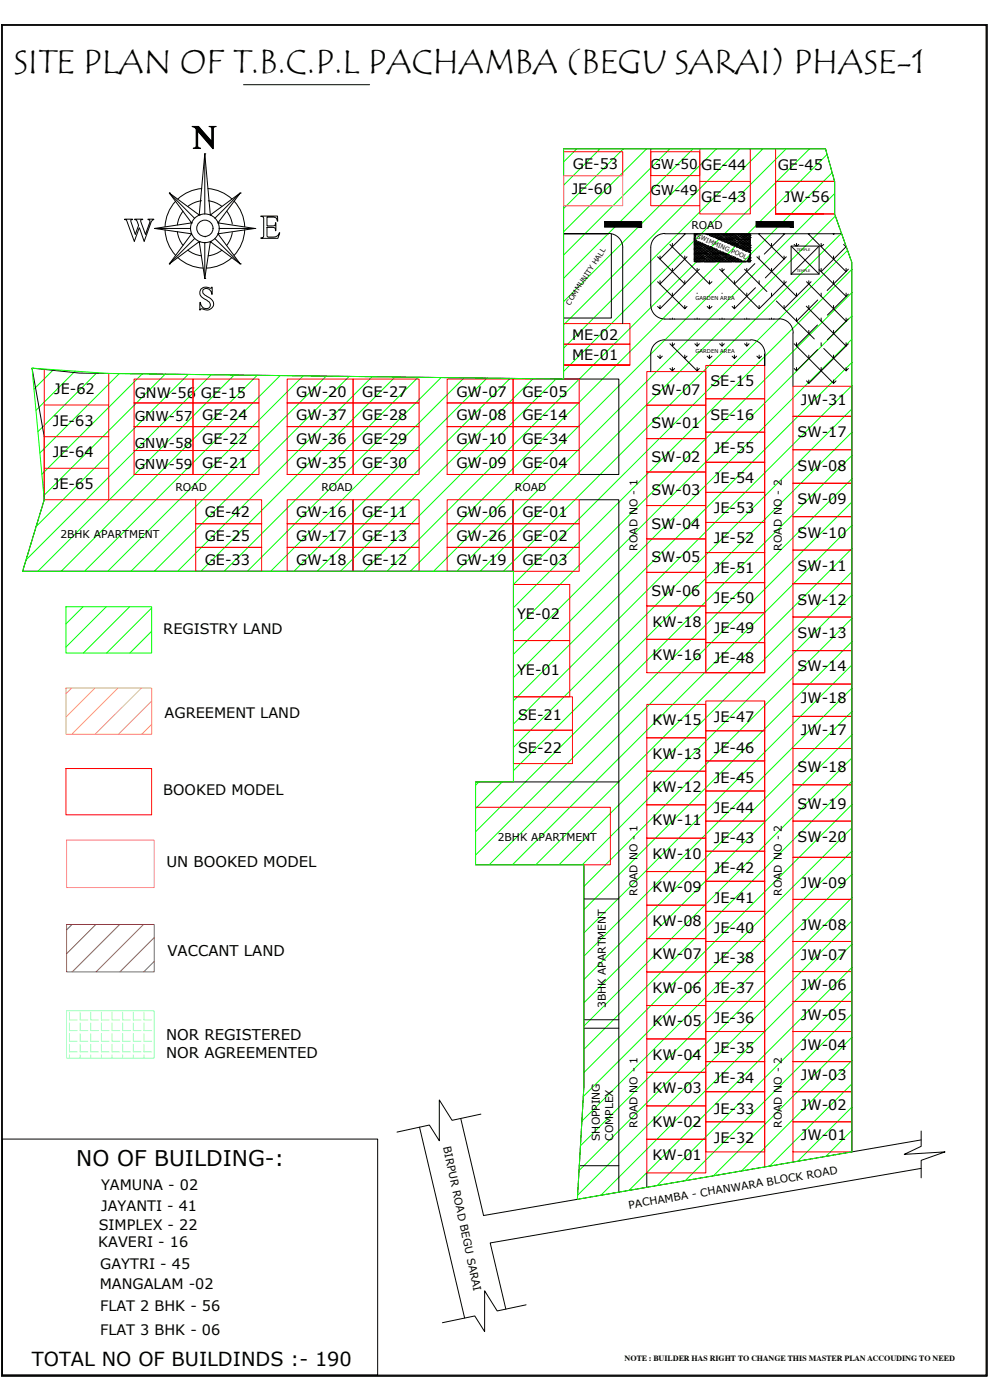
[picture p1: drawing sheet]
<svg xmlns="http://www.w3.org/2000/svg" width="594mm" height="841mm" viewBox="0 0 594 841" stroke-linecap="round" stroke-linejoin="round" font-family="sans-serif">
<!-- layer: 0 -->
<g fill="none" stroke="#0f0" stroke-width=".6">
<path d="M346 89l-7 8M360 89l-21 22M374 89l-35 36M388 89l-49 50M402 89l-63 64M416 89l-77 78M430 89l-91 92M444 89l-105 106M458 89l-119 120M472 89l-133 134M486 89l-254 254M497 93l-251 250"/>
<path d="M500 104l-240 239M501 116l-227 227M502 130l-214 213M505 140l-203 203M509 150l-201 201M512 162l-204 203M512 176l-204 203M512 190l-204 203M512 204l-204 203M512 218l-204 203M19 221l46 3 274 4v-139h157l5 20v20l11 29v534l-165 28 4-66v-134h-65v-50h22v-127h-294l13-43zM32 222l-12 12"/>
<path d="M45 223l-23 24M58 224l-35 35M72 224l-48 48M85 225l-60 60M99 225l-73 73M113 225l-91 91M127 225l-111 111M141 225l-118 118M155 225l-118 118M168 226l-117 117M182 226l-117 117M196 226l-117 117"/>
<path d="M210 226l-117 117M224 226l-117 117M237 226l-116 117M251 227l-116 116M265 227l-116 116M279 227l-116 116M293 227l-116 116M306 227l-115 116M320 227l-116 116M334 228l-116 115M512 232l-204 203M512 246l-204 203"/>
<path d="M512 260l-204 203M512 274l-226 226M512 288l-226 226M512 302l-218 218M512 316l-204 204M512 330l-190 190M512 344l-176 176M512 358l-162 162M40 364h51v28h-51zM50 364l-10 11M64 364l-24 25M78 364l-28 28"/>
<path d="M91 365l-27 27M91 379l-13 13M512 372l-161 161M512 385l-161 162M512 399l-161 162M512 413l-161 162M512 427l-161 162M512 441l-161 161M512 455l-161 161M288 470l-2 2M302 470l-16 16M512 469l-161 161"/>
<path d="M512 483l-161 161M512 497l-162 162M512 511l-162 163M512 525l-163 163M512 539l-164 164M512 553l-165 165M512 567l-151 151M512 581l-134 134M512 595l-117 117M512 609l-100 100M512 623l-83 83M512 637l-67 66"/>
<path d="M512 651l-50 49M512 665l-33 33M512 679l-16 16"/>
</g>
<g fill="#000" stroke="#000" stroke-width=".6">
<path d="M363 133l22 3v-3zM363 133l22 3h-22z"/>
<path d="M454 133l23 3v-3zM454 133l23 3h-23z"/>
</g>
<g fill="none" stroke="#000" stroke-width=".6">
<path d="M1 15h592v812h-592zM1 15h592v811h-592zM1 15h591v811h-591zM146 51h76M116 76h3M117 76h2M117 77h3M118 77l9 11M118 78v10M118 77l9 10M119 78v10M119 77l8 10"/>
<path d="M119 79h.1M119 77l8 9-8-9M120 77l7 9M120 77l7 8M126 76h3M127 76h2M127 76v1M127 76v13M128 76v13M128 76v1M117 89h3M118 89h1"/>
<path d="M118 88h.1M119 88v1h1h-4h2v-1v-10l-3-2h4l8 9v-8v-1h-1h4h-1l-1 1v12l-9-10v9M123 92l3 37 18-13-13 18 22 3-22 3 13 19-18-14-3 22-3-22-18 14 13-19-22-3 22-3-13-18 18 13zM123 92h.1M123 92v37M127 85h.1M102 116h.1M102 116l15 15M121 113l-7 2-7 5M125 113l8 2 6 5M144 116h.1M144 116l-15 15"/>
<path d="M466 109h35M75 132h5l-1 1 2 8 2-6-1-2-1-1h5l-2 1 3 8 3-8-1-1h3l-1 1-4 12-3-8-3 8-5-13zM93 137h.1M93 137h21M99 138l2 8 2 4 3 3M106 121l-3 3-2 5-2 7M107 139l1 5 2 3M110 127l-2 4-1 4M115 134h.1M120 129h.1M121 121l-4 1-4 2M125 121l4 1 4 2"/>
<path d="M126 129h.1M131 134h.1M132 137h21M136 127l2 3 2 5M140 140l-1 3-3 4M141 121l4 6 2 5v4M147 138l-2 8-2 4-2 3M153 137h.1M157 130h10v3a2.6 2.6 0 0 0-4-3h-3v6h5l1-2v5l-1-2h-5v5h1h4h2l1-2-1 3h-10l1-1v-11v-1zM102 159h.1M107 155l3 2 5 2 7 2M113 150l4 3 4 1"/>
<path d="M117 143l-15 16M120 145h.1M123 146h.1M123 142h.1M123 146v21M126 145h.1M129 143l15 16M131 140h.1M133 150l-4 3-4 1M139 155l-3 2-4 2-8 2M144 159h.1M339 140h27h-27"/>
<path d="M366 140a8 8 0 0 1 8 9v45M367 141v50h-28M395 154l16 17v-2M399 140h107M399 140a8 8 0 0 0-8 9v34a8 8 0 0 0 8 9h69M402 147l24 24M404 146v2M411 140h.1M411 154v2M412 140l-16 16v-2M413 154l-17 17v-2M417 142h1"/>
<path d="M417 143h.1M417 144h.1M417 141h1M417 148h4M417 146h5v1M417 157h6h-1M417 155h7v1M417 140h34v17h-34zM417 142l2 4v-1M417 145h2M417 145h3M417 147h7"/>
<path d="M417 148h9M417 149h5M417 150h6M417 151h7M417 152h8M417 154h6M417 155h6M417 156h8M417 156h.1M417 150h.1M417 147h.1M417 141h.1"/>
<path d="M417 145v-1l1 1M417 145h1M417 151h1M417 152h1M417 155h1M417 152h9M417 153h5M417 146h.1M417 149h.1M417 148l1 2M417 155v1M417 157h1"/>
<path d="M417 153l1 1M417 147l1 1M418 148l-1 1M418 155l1 2M418 152v1M418 146v1M418 140v1M418 157h.1M418 142l-1 1M418 145h.1M418 148h.1M418 147h.1"/>
<path d="M418 151v1M418 154v1M418 153h.1M418 155h.1M418 149h.1M418 146l-1 2M418 148v2M418 152l-1 2M418 154l-1 3M418 156v1M419 141h.1M419 157h.1"/>
<path d="M419 145h-1M419 149v1M419 148h.1M419 151h.1M419 152v1M419 152h.1M419 146l1 2M419 154v-1l1 2M419 155h.1M419 147v1M419 146v1M419 155v1"/>
<path d="M420 145h.1M420 157h.1M420 146h.1M420 147h.1M420 150h.1M420 156h.1M420 148h.1M420 149l1 2M420 151l1 2M420 154l-1 2M420 152h.1M420 155h.1"/>
<path d="M420 151v1M420 154v1M421 146v1M421 145v1M421 148h.1M421 157h.1M421 149l-1 1M421 154v-1l1 2M421 155h.1M421 152h.1M421 150v1M421 149v1"/>
<path d="M421 152v1M421 155v1M421 152l-1 1M421 147h1M421 149h1M421 151v1M421 150h1M421 152h1M421 153h1M421 156h1M421 146h1M421 154v2"/>
<path d="M422 148h.1M422 151v1M422 157h.1M422 154l1 2M422 148h1M422 149v1M422 152v1M422 152h1M422 155v1M423 150v1M423 154v-1l-2 2M423 155h.1"/>
<path d="M423 152v1M423 149v1M423 146v1M423 157h.1M423 148h5M423 147h1M423 151v1M423 154v1M423 153h1M423 155h1M423 156h1M423 152l2 2h7"/>
<path d="M424 148h.1M424 154v1M424 149h-1l-1 2M424 151l-1 2M424 157h.1M424 141h.1M424 140v1M424 150h.1M424 148h1M424 151h1M424 152h1M424 155h1"/>
<path d="M424 157h1M424 149h5M424 152v1M424 148v1M424 153v1M425 149v1M425 152v1M425 155v1M425 148l-2 2M425 140v1M425 157h8M425 157h.1"/>
<path d="M425 141h7M425 151v1M425 152h.1M425 153h.1M425 148l1 2M425 154l1 2M425 156v1M425 141h.1M425 149h.1M425 155h.1M425 148h.1M425 150h6"/>
<path d="M425 154v1h8M425 157h1M426 140v1M426 157h.1M426 152v1M426 152h.1M426 154h.1M426 155h.1M426 149v1M426 148l1 2M426 155l-1 2M426 141v1"/>
<path d="M426 151h7M426 148v1M427 140l-1 1M427 148h.1M427 157h.1M427 142h6l-1 2M427 150h-1M427 141h.1M427 149h.1M427 151v1h8M427 152h.1M427 154v1"/>
<path d="M427 153h.1M427 142h.1M427 155h.1M427 151v1M427 154l-1 2M428 140v1M428 142h.1M428 149v1M428 149h.1M428 151h.1M428 152v1M428 152h.1"/>
<path d="M428 155v1M428 155h.1M428 157h.1M428 152h8v1M428 153v1M428 142h5M429 142h.1M429 141h.1M429 150h.1M429 154v1M429 153h.1M429 155h.1"/>
<path d="M429 156h.1M429 151v2M429 157h-1M429 149h.1M429 152l-1 2M429 151v1M429 157h.1M429 140v1M429 142h1M429 149v1M429 151h1M429 152h1"/>
<path d="M429 157h1M429 152v1M429 154l1-1 1 2M429 155h1M430 152v1M430 155v1M430 140v1M430 150h.1M430 141h1M430 151v1M430 150h1M430 152h1"/>
<path d="M430 153h1M430 157h.1M430 156h1M430 142l1 1M430 154l-1 2M431 143h-1M431 142h.1M431 151v1M431 157h.1M431 154l1 2M431 140v1M431 142h1"/>
<path d="M431 151h1M431 152v1M431 155v1M431 157h1M431 152l1 1h1M432 152h-1M432 154l-1-1-1 2M432 155h-1M432 143v1M432 140v1M432 157h.1M432 144h8"/>
<path d="M432 142h.1M432 141h1M432 151v1M432 154v1M432 156h1M432 144h.1M432 155h1M432 152h1M432 143h1M433 151l-1 2h-8M433 144h-1M433 154v2"/>
<path d="M433 157h.1M433 140v1M433 143v1M433 152v1M433 152h.1M433 155v1M433 142v-1l1 2h-4M433 144h.1M433 154v-1l-1 2M434 153h4M434 151v1M434 157h.1"/>
<path d="M434 145h7M434 141h.1M434 144h.1M434 152h.1M434 153h.1M434 142h.1M434 154l1 2M434 156v1M434 143h.1M434 155h.1M434 155h-8l1 2M434 154v1"/>
<path d="M434 145h.1M434 154h6M434 140l1 1M435 142h7M435 142h.1M435 152v1M435 152h.1M435 154h.1M435 155h.1M435 143l1 2M435 155l-1 2M435 144v1"/>
<path d="M435 143v1M435 157h8M435 155l1 2M435 140v1M435 155h7M435 157h.1M435 145h7M435 142h8M436 142h.1M436 141h.1M436 143h.1M436 144h.1"/>
<path d="M436 154v1M436 153h.1M436 145h-1M436 152h.1M436 157h-1M436 155h.1M436 154l-1 2-8 1M436 156v1M436 145h.1M436 155h7M436 157h.1M436 143h8"/>
<path d="M436 140v1M436 142h1M436 143v1M436 145h1M436 154h1M436 155v1M436 155h1M436 157h1M437 144v1M437 155v1M437 143l-1 2M437 140v1"/>
<path d="M437 153h.1M437 157h.1M437 146h6M437 156h8M437 142h.1M437 141h1M437 146h1M437 154v1M437 153h1M437 155h1M437 156h1M437 143h1l1 2"/>
<path d="M437 144h1M438 142h.1M438 145h.1M438 154v1M438 157h.1M438 140l1 2M438 145h1M438 157h1M438 143l-1 2M438 146v1M438 154v-1l2 2M438 155h.1"/>
<path d="M438 141v1M438 144v1M439 143v1M439 146v1M439 155v1M439 140v1M439 157h.1M439 146h1M439 156h1M439 143l1 2M439 154l-1 2M439 144h.1"/>
<path d="M439 141h.1M439 155h.1M440 142h.1M440 145h.1M440 154v1M440 141l-2 2v-1M440 147h-1M440 140v1M440 146v1M440 143l-1 2M440 155h.1M440 147v1"/>
<path d="M440 143l1 2M440 155v2M441 140l-1 1M441 142h.1M441 141h.1M441 145h.1M441 146h.1M441 147h.1M441 155v-1l-1 2 1 1M441 155h.1M441 156h.1M441 148h.1"/>
<path d="M441 143l-1 2M441 144h.1M441 157h1M441 148h1M441 142h1M441 154v1M442 140v1h-8M442 157h.1M442 143v1M442 142h.1M442 145v-1v1M442 146v1"/>
<path d="M442 145h.1M442 148h.1M442 155v1M442 155h.1M442 141l1 2M442 143v1h8v-1h-4M442 140l-1 2M442 148h8M443 141h.1M443 145h.1M443 144h.1M443 146h.1"/>
<path d="M443 142h-1M443 156v1M443 147h.1M443 143h.1M443 155h.1M443 142h.1M443 148h.1M443 157h.1M443 140l1 1h6v-1M443 147h1h-5M443 156h1M444 142h.1"/>
<path d="M444 145h6M444 148h.1M444 157h.1M444 143v2M444 146l-1 2M444 155l-2 2M444 144v1M444 143v1M444 146v1M444 140v1M444 156h.1M444 149h6v1h-4v-1"/>
<path d="M444 141h1M444 143h1M444 144h1M444 146h6v1h-4v-1M444 147h1M444 156h1M444 145h.1M445 149h.1M445 142h.1M445 157h.1M445 148h.1M445 145h.1"/>
<path d="M445 140v1M445 142h1M445 143v1M445 146v1M445 145h1M445 148h1M445 157h1M445 149v1M446 144v1M446 142h4M446 143l-1 2M446 148l-2 1"/>
<path d="M446 140v1M446 157h.1M446 142h.1M446 141h.1M446 145h.1M446 144h.1M446 146h.1M446 148h.1M446 147h.1M446 150h.1M446 149h.1M446 143h.1"/>
<path d="M446 157h1M446 148h1M446 142h1M447 157h.1M447 150h.1M447 140l1 2M447 143v1M447 142h.1M447 145v-1v1M447 145h.1M447 146l1 2M447 148v1"/>
<path d="M447 151h.1M447 141l-1 2M447 147l-1 2M447 146v1M447 149v1M447 148l-1 2M448 140l-1 1M448 157h.1M448 141h.1M448 146h.1M448 147h.1M448 151h.1"/>
<path d="M448 150h.1M448 142h.1M448 143l1 2M448 148h.1M448 149l1 2M448 144h.1M448 145h.1M449 140v1M449 142h.1M449 146v1M449 145h.1M449 148h.1"/>
<path d="M449 143l-1 2M449 149l-1 1M449 157h.1M449 149v1M449 143l2 3M450 151l-1 1M450 142h.1M450 145h.1M450 146h.1M450 148h.1M450 150l1 2M450 157h-1"/>
<path d="M450 147l1 2M450 141l1 2M450 155v1v1l-1-1M450 155h1M450 141h.1M450 143l-1 2M450 144h.1M450 147h.1M450 149l-1 2M450 150h.1M450 157h.1M450 151v1"/>
<path d="M450 153h.1M450 154h.1M451 141l-7 1M451 144l-8 1M451 143h.1M451 149h.1M451 155h.1M451 157h.1M451 150h.1M451 147h.1M451 141h.1M451 147l-10 1"/>
<path d="M451 150l-3 1M451 154l-2 1M451 157h-6M451 146h.1M453 158l-12 13v-2M455 154l24 24M456 140l15 16v-2M456 140h.1M456 154v2M463 146v2M470 140h1M471 140l-12 13"/>
<path d="M472 154l-12 13M475 148h17v17h-17zM475 148l17 17M477 147l1 1M478 146v2M480 147l-1 1M485 140l23 23v-2M486 140h.1M492 148l-17 17M493 146v2l2-1M500 140l1 1M501 140h.1"/>
<path d="M501 154v2M507 147l1 1M508 148l-15 15v-2M121 174a6 6 0 0 1 6-1v4a2.9 2.9 0 0 0-2-3 2.9 2.9 0 0 0-3 1 7 7 0 0 0 5 4 4 4 0 0 1 1 5 4 4 0 0 1-5 2h-2h-1v-4a3 3 0 0 0 3 3 3 3 0 0 0 3-2v-2l-2-1a4 4 0 0 1-3-6zM123 167h.1M395 169l16 16M404 161v2M404 176v2M419 161v2M419 176h.1M420 162l-24 23M426 169v2l2-2"/>
<path d="M432 162l24 23 16-16M434 161v2l1-1M434 176h.1M447 162l14 13M449 161v2M449 176v2M454 173l-13 12M456 169v2M463 161v2M463 176v2M471 169v2M478 176v2"/>
<path d="M484 169l24 24v-2M486 169v2M487 169l-16 16v-1M492 162l16 16v-2M493 176v2M501 169v2M510 162l-13 12M510 177l-13 12M396 184v1l-1-1M402 192h1M404 191v1M405 192h.1"/>
<path d="M411 184v1l2-1M417 192h.1M419 191v1M420 192h.1M425 184l1 1M426 184v1l2-1M432 192h.1M434 191v1M435 192h.1M441 184v1l-1-1M447 192h.1M449 191v1"/>
<path d="M450 192h.1M456 184v1M462 192h.1M463 191v1M465 192h.1M466 181l23 23M468 192a8 8 0 0 1 8 8v32M484 184l24 24v-2M486 184v1M486 198v2M491 195l-13 13v-2M491 180l-13 13v-2"/>
<path d="M493 191v2M501 184v1M501 198v2M510 192l-13 12M391 213v10M395 214l1 1M396 213v2l2-1M399 204h52M399 204a8 8 0 0 0-8 9M402 207l17 16M404 206v2l1-1M411 213v2l2-1"/>
<path d="M417 207l2 1M419 206v2l1-1M425 214l1 1M426 213v2l2-1M432 207l2 1M434 206v2l1-1M440 214l1 1M441 213v2l1-1M447 207l2 1M449 206v2l1-1M451 204a8 8 0 0 1 9 9M455 214l1 1"/>
<path d="M456 213v2l1-1M459 213v7v-7M477 207l24 23M486 213v2M491 210l-13 13M493 206v2M495 209l13 14M501 213v2M510 207l-24 23M338 228l-290-4-29-3 8 41v38l-13 43h294v127h-22v50h65v134l-4 66M402 221l2 2M404 221v2l1-2"/>
<path d="M419 221v2l1-2M478 221v2l-1-2M486 228v2l-2-1M493 221v2M501 228v2l1-1M508 221v2l2-2M348 285h24v-57h-33v-139h157l5 20v20l11 29v534M212 300v43M308 300v43M348 300h24v416M308 470h64M351 540h21"/>
<path d="M351 618h21M351 613h21M252 677l27 115M277 672l13 58 263-45M289 669l-17 4-8-12v24l-6-9-20 4M553 679v10l-10 4 25-1-15 5v11M1 684h226v142h-226zM348 700h24M389 705v8M553 702l-259 45 10 39M316 784l-17 4-8-13v25l-6-9-19 4"/>
<circle cx="123" cy="137" r="9"/>
<circle cx="123" cy="137" r="5"/>
</g>
<g fill="none" stroke="#f00" stroke-width=".6">
<path d="M339 91h35v14h-35zM391 89v35h29v-35M391 91h29v14h-29zM451 89v40h-31v-5M466 89v40h35M420 109h31M466 129v-20h35v20h-35h29M339 194h39v13h-39zM339 219v-12h39v12h-39h39M424 220h35v20h-35zM27 222v78h91M65 224v76"/>
<path d="M81 228h35v14h-35zM116 228h40v14h-40zM172 228h40v14h-40zM212 228h40v14h-40zM269 228h39v14h-39zM308 228h40v14h-40zM389 223h35v20h-35zM424 240h35v20h-35zM476 232h36v18h-36zM27 243h38M81 256h35v15h-35zM81 242h35v14h-35z"/>
<path d="M116 256h40v15h-40zM116 242h40v14h-40zM172 256h40v15h-40zM172 242h40v14h-40zM212 256h40v15h-40zM212 242h40v14h-40zM269 256h39v15h-39zM269 242h39v14h-39zM308 256h40v15h-40zM308 242h40v14h-40zM389 243h35v20h-35zM424 260h35v18h-35z"/>
<path d="M459 243v161h-35h35v-18h-35v18M476 250h36v20h-36zM27 262h38M81 271h35v14h-35zM116 271h40v14h-40zM172 271h40v14h-40zM212 271h40v14h-40zM269 271h39v14h-39zM308 271h40v14h-40zM389 263h35v21h-35zM424 278h35v18h-35zM476 270h36v20h-36z"/>
<path d="M27 281h38M389 284h35v20h-35zM424 296h35v18h-35zM476 290h36v20h-36zM118 315h39v14h-39zM118 300h39v15h-39zM172 315h40v14h-40zM172 300h40v15h-40zM212 315h40v14h-40zM212 300h40v15h-40zM269 315h39v14h-39zM269 300h39v15h-39z"/>
<path d="M308 315h40v14h-40zM308 300h40v15h-40zM389 304h35v20h-35zM424 314h35v18h-35zM476 310h36v20h-36zM118 329h39v14h-39zM172 329h40v14h-40zM212 329h40v14h-40zM269 329h39v14h-39zM308 329h40v14h-40zM389 324h35v20h-35zM424 332h35v18h-35z"/>
<path d="M476 330h36v21h-36zM308 351h34v34h-34zM389 344h35v20h-35zM424 350h35v18h-35zM476 351h36v20h-36zM389 364h35v20h-35zM424 368h35v18h-35zM476 371h36v20h-36zM308 385h34v34h-34zM389 384h35v20h-35zM476 391h36v20h-36zM308 419h36v20h-36z"/>
<path d="M476 411h36v19h-36zM308 439h36v20h-36zM389 423h35v20h-35zM424 439h35v18h-35zM424 421h35v18h-35zM459 421v280M476 430h36v20h-36zM389 443h35v20h-35zM424 457h35v18h-35zM476 450h36v21h-36zM40 462h51v28h-51zM389 463h35v20h-35z"/>
<path d="M424 475h35v18h-35zM476 471h36v22h-36zM286 485h81v35h-16v134M389 483h35v21h-35zM424 493h35v18h-35zM476 493h36v22h-36zM389 504h35v20h-35zM424 511h35v18h-35zM476 515h36v25h-36zM389 524h35v20h-35zM424 529h35v18h-35zM389 544h35v20h-35z"/>
<path d="M424 547h35v19h-35zM476 540h36v26h-36zM389 564h35v20h-35zM424 566h35v18h-35zM476 566h36v18h-36zM389 584h35v20h-35zM424 584h35v18h-35zM476 584h36v18h-36zM389 604h35v20h-35zM424 620h35v18h-35zM424 602h35v18h-35zM476 620h36v18h-36z"/>
<path d="M476 602h36v18h-36zM389 624h35v20h-35zM424 638h35v18h-35zM476 638h36v18h-36zM389 644h35v20h-35zM424 656h35v18h-35zM476 656h36v18h-36zM389 664h35v20h-35zM424 674h35v18h-35zM476 674h36v18h-36zM389 684h35v21h-35zM476 692v6"/>
</g>
<path d="M40 413h51v28h-51zM43 413l-3 4M57 413l-17 18M71 413l-28 28M85 413l-28 28M91 421l-20 20M91 435l-6 6" fill="none" stroke="#f8d731" stroke-width=".6"/>
<path d="M40 555h53v29h-53zM43 555l-3 4M58 555l-18 18M72 555l-29 29M86 555l-28 29M93 563l-21 21M93 578l-7 6" fill="none" stroke="#93278f" stroke-width=".6"/>
<g fill="none" stroke="#7fffff" stroke-width=".6">
<path d="M40 607h53v29h-53zM40 613h.1M40 619h.1M42 608v5h4M42 615v4h4M48 608v5h5M48 615v4h5M55 608v5h4M55 615v4h4M61 608v5h5M61 615v4h5M67 608v5h5"/>
<path d="M67 615v4h5M74 608v5h4M74 615v4h4M80 608v5h5M80 615v4h5M86 608v5h5M86 615v4h5M40 626h.1M40 632h.1M42 621v5h4M42 627v5h4M42 634v2"/>
<path d="M48 621v5h5M48 627v5h5M48 634v2M55 621v5h4M55 627v5h4M55 634v2M61 621v5h5M61 627v5h5M61 634v2M67 621v5h5M67 627v5h5M67 634v2"/>
<path d="M74 621v5h4M74 627v5h4M74 634v2M80 621v5h5M80 627v5h5M80 634v2M86 621v5h5M86 627v5h5M86 634v2"/>
</g>
<path d="M339 124v-19h35v19h-35h28M40 505h53v28h-53z" fill="none" stroke="#f0f" stroke-width=".6"/>
<text font-size="20.3" x="8" y="44">SITE PLAN OF T.B.C.P.L PACHAMBA (BEGU SARAI) PHASE-1</text>
<text font-size="13" x="46" y="700">NO OF BUILDING-:</text>
<text font-size="11.6" x="19" y="820">TOTAL NO OF BUILDINDS :- 190</text>
<g font-size="8.9">
<text x="100" y="521">UN BOOKED MODEL</text>
<text x="101" y="574">VACCANT LAND</text>
<text x="100" y="625">NOR REGISTERED</text>
<text x="100" y="636">NOR AGREEMENTED</text>
</g>
<g font-size="8.7">
<text x="344" y="102">GE-53</text>
<text x="421" y="102">GE-44</text>
<text x="467" y="102">GE-45</text>
<text x="343" y="117">JE-60</text>
<text x="421" y="121">GE-43</text>
<text x="471" y="122">JW-56</text>
<text x="344" y="204">ME-02</text>
<text x="344" y="217">ME-01</text>
<text x="427" y="232">SE-15</text>
<text x="33" y="237">JE-62</text>
<text x="81" y="239">GNW-56 GE-15</text>
<text x="178" y="238">GW-20</text>
<text x="218" y="238">GE-27</text>
<text x="274" y="238">GW-07</text>
<text x="314" y="238">GE-05</text>
<text x="391" y="237">SW-07</text>
<text x="481" y="243">JW-31</text>
<text x="32" y="256">JE-63</text>
<text x="122" y="253">GE-24</text>
<text x="178" y="253">GW-37</text>
<text x="218" y="253">GE-28</text>
<text x="274" y="253">GW-08</text>
<text x="314" y="252">GE-14</text>
<text x="391" y="257">SW-01</text>
<text x="427" y="252">SE-16</text>
<text x="479" y="263">SW-17</text>
<text x="122" y="267">GE-22</text>
<text x="178" y="267">GW-36</text>
<text x="218" y="267">GE-29</text>
<text x="274" y="267">GW-10</text>
<text x="314" y="267">GE-34</text>
<text x="32" y="275">JE-64</text>
<text x="429" y="272">JE-55</text>
<text x="122" y="281">GE-21</text>
<text x="178" y="281">GW-35</text>
<text x="218" y="281">GE-30</text>
<text x="274" y="281">GW-09</text>
<text x="314" y="281">GE-04</text>
<text x="391" y="277">SW-02</text>
<text x="479" y="283">SW-08</text>
<text x="32" y="294">JE-65</text>
<text x="429" y="290">JE-54</text>
<text x="391" y="298">SW-03</text>
<text x="479" y="303">SW-09</text>
<text x="123" y="311">GE-42</text>
<text x="178" y="311">GW-16</text>
<text x="218" y="311">GE-11</text>
<text x="274" y="311">GW-06</text>
<text x="314" y="311">GE-01</text>
<text x="429" y="308">JE-53</text>
<text x="391" y="318">SW-04</text>
<text x="479" y="323">SW-10</text>
<text x="123" y="325">GE-25</text>
<text x="178" y="325">GW-17</text>
<text x="218" y="325">GE-13</text>
<text x="274" y="325">GW-26</text>
<text x="314" y="325">GE-02</text>
<text x="429" y="326">JE-52</text>
<text x="123" y="339">GE-33</text>
<text x="178" y="339">GW-18</text>
<text x="218" y="339">GE-12</text>
<text x="274" y="339">GW-19</text>
<text x="314" y="339">GE-03</text>
<text x="391" y="338">SW-05</text>
<text x="429" y="344">JE-51</text>
<text x="479" y="343">SW-11</text>
<text x="391" y="358">SW-06</text>
<text x="429" y="362">JE-50</text>
<text x="479" y="363">SW-12</text>
<text x="311" y="372">YE-02</text>
<text x="392" y="377">KW-18</text>
<text x="98" y="381">REGISTRY LAND</text>
<text x="429" y="380">JE-49</text>
<text x="479" y="383">SW-13</text>
<text x="392" y="397">KW-16</text>
<text x="429" y="398">JE-48</text>
<text x="311" y="406">YE-01</text>
<text x="479" y="403">SW-14</text>
<text x="481" y="422">JW-18</text>
<text x="99" y="431">AGREEMENT LAND</text>
<text x="311" y="433">SE-21</text>
<text x="392" y="436">KW-15</text>
<text x="429" y="434">JE-47</text>
<text x="481" y="441">JW-17</text>
<text x="311" y="453">SE-22</text>
<text x="392" y="456">KW-13</text>
<text x="429" y="452">JE-46</text>
<text x="479" y="464">SW-18</text>
<text x="429" y="470">JE-45</text>
<text x="98" y="478">BOOKED MODEL</text>
<text x="392" y="476">KW-12</text>
<text x="479" y="486">SW-19</text>
<text x="429" y="488">JE-44</text>
<text x="392" y="496">KW-11</text>
<text x="429" y="506">JE-43</text>
<text x="479" y="506">SW-20</text>
<text x="392" y="516">KW-10</text>
<text x="429" y="524">JE-42</text>
<text x="481" y="533">JW-09</text>
<text x="392" y="536">KW-09</text>
<text x="429" y="542">JE-41</text>
<text x="392" y="556">KW-08</text>
<text x="429" y="560">JE-40</text>
<text x="481" y="559">JW-08</text>
<text x="392" y="576">KW-07</text>
<text x="429" y="579">JE-38</text>
<text x="481" y="577">JW-07</text>
<text x="392" y="596">KW-06</text>
<text x="429" y="597">JE-37</text>
<text x="481" y="595">JW-06</text>
<text x="392" y="617">KW-05</text>
<text x="429" y="615">JE-36</text>
<text x="481" y="613">JW-05</text>
<text x="429" y="633">JE-35</text>
<text x="481" y="631">JW-04</text>
<text x="392" y="637">KW-04</text>
<text x="429" y="651">JE-34</text>
<text x="481" y="649">JW-03</text>
<text x="392" y="657">KW-03</text>
<text x="429" y="669">JE-33</text>
<text x="481" y="667">JW-02</text>
<text x="392" y="677">KW-02</text>
<text x="429" y="687">JE-32</text>
<text x="481" y="685">JW-01</text>
<text x="392" y="697">KW-01</text>
<text x="61" y="715">YAMUNA - 02</text>
<text x="61" y="728">JAYANTI - 41</text>
<text x="59" y="739">SIMPLEX - 22</text>
<text x="59" y="749">KAVERI - 16</text>
<text x="60" y="762">GAYTRI - 45</text>
<text x="60" y="774">MANGALAM -02</text>
<text x="60" y="788">FLAT 2 BHK - 56</text>
<text x="60" y="802">FLAT 3 BHK - 06</text>
</g>
<g font-size="8.2">
<text x="391" y="101">GW-50</text>
<text x="391" y="117">GW-49</text>
<text x="81" y="253">GNW-57</text>
<text x="81" y="269">GNW-58</text>
<text x="81" y="282">GNW-59</text>
</g>
<g font-size="6.4">
<text x="415" y="137">ROAD</text>
<text x="105" y="295">ROAD</text>
<text x="193" y="295">ROAD</text>
<text x="309" y="295">ROAD</text>
<text x="36" y="323">2BHK APARTMENT</text>
<text x="383" y="331" transform="rotate(-90 383 331)">ROAD NO - 1</text>
<text x="470" y="331" transform="rotate(-90 470 331)">ROAD NO - 2</text>
<text x="299" y="505">2BHK APARTMENT</text>
<text x="383" y="538" transform="rotate(-90 383 538)">ROAD NO - 1</text>
<text x="470" y="538" transform="rotate(-90 470 538)">ROAD NO - 2</text>
<text x="364" y="606" transform="rotate(-90 364 606)">3BHK APARTMENT</text>
<text x="383" y="678" transform="rotate(-90 383 678)">ROAD NO - 1</text>
<text x="470" y="678" transform="rotate(-90 470 678)">ROAD NO - 2</text>
<text x="266" y="689" transform="rotate(78 266 689)">BIRPUR ROAD BEGU SARAI</text>
<text x="360" y="685" transform="rotate(-90 360 685)">SHOPPING</text>
<text x="368" y="685" transform="rotate(-90 368 685)">COMPLEX</text>
<text x="378" y="726" transform="rotate(-10 378 726)">PACHAMBA - CHANWARA BLOCK ROAD</text>
</g>
<text font-size="4.8" x="375" y="818">NOTE : BUILDER HAS RIGHT TO CHANGE THIS MASTER PLAN ACCOUDING TO NEED</text>
<text font-size="4.3" x="342" y="184" transform="rotate(-57 342 184)">COMMUNITY HALL</text>
<text font-size="3.7" x="418" y="143" transform="rotate(23 418 143)">SWIMMING POOL</text>
<g font-size="3.2">
<text x="418" y="180">GARDEN AREA</text>
<text x="418" y="212">GARDEN AREA</text>
</g>
<g font-size="2.1">
<text x="479" y="151">TEMPLE</text>
<text x="479" y="163">TEMPLE</text>
</g>
</svg>
